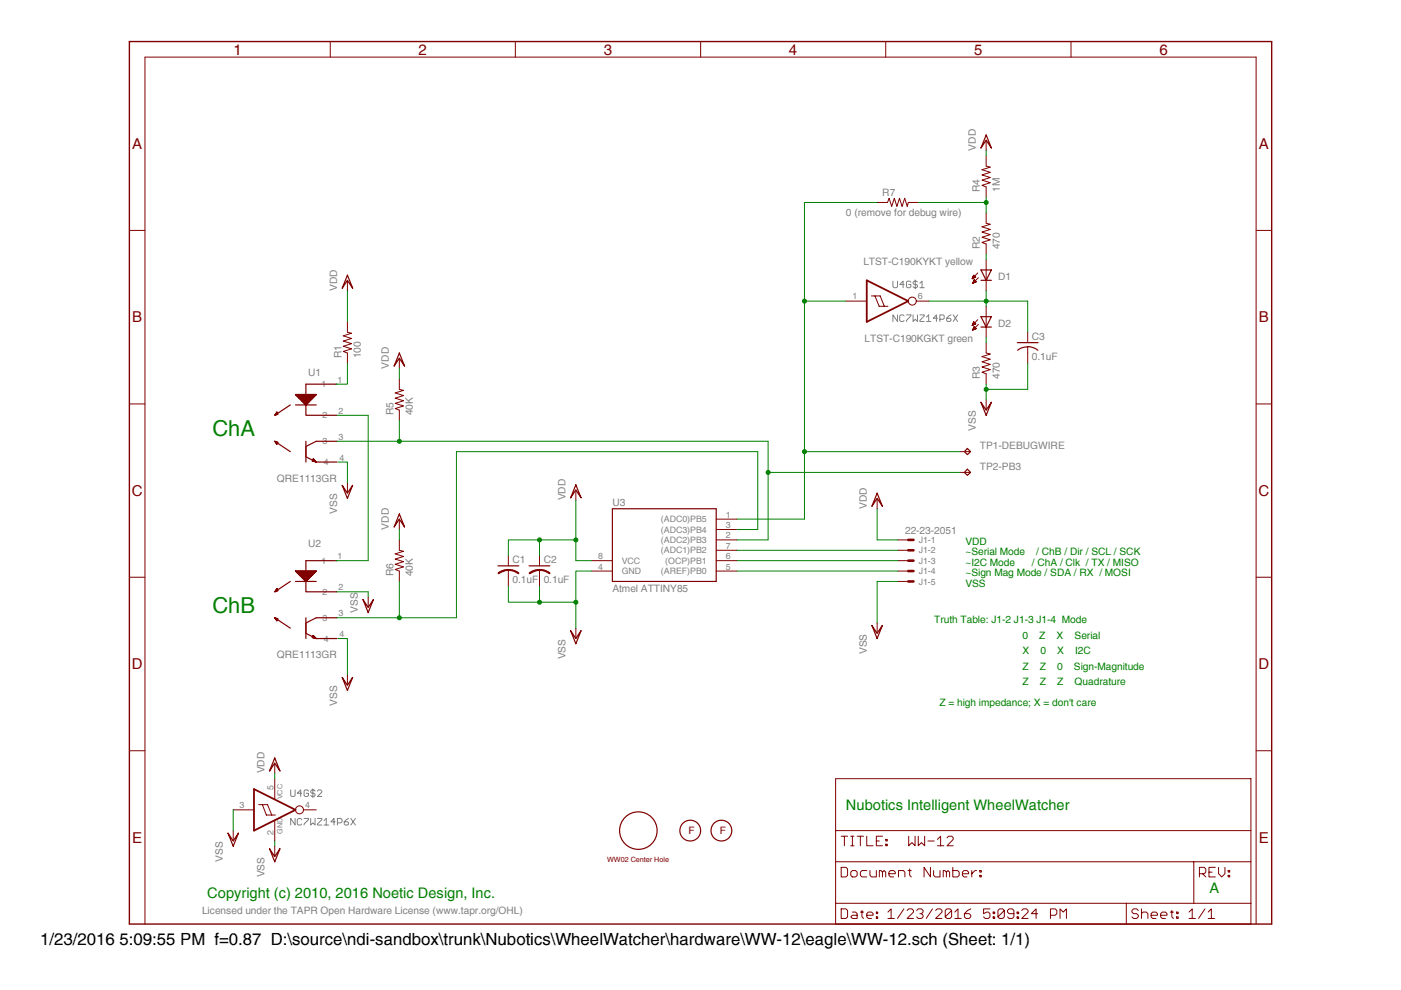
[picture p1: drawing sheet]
<svg xmlns="http://www.w3.org/2000/svg" width="297mm" height="210mm" viewBox="0 0 297 210" stroke-linecap="round" stroke-linejoin="round" font-family="sans-serif">
<g fill="none" stroke="#808080" stroke-width=".21">
<path d="M189.3 59.6v1.2l.3 .2h.4l.3-.2v-1.2M193.1 59.8l-.2-.2h-.5l-.2 .2v1l.2 .2h.5l.2-.2v-.5h-.4M194.1 59.4v1.9M194.5 59.8l-.2-.2h-.5l-.2 .2v.3l.2 .2h.5l.2 .2v.3l-.2 .2h-.5l-.2-.2M190.3 66.8v1.4l-1-1.4v1.4M191.7 67l-.2-.2h-.5l-.2 .2v.9l.2 .3h.5l.2-.3M191.7 60.3h-.9l.7-.7v1.4M192.2 66.8h.9v.2l-.9 .9v.3M193.6 66.8v1.4l.5-.5 .4 .5v-1.4M195 66.8h1v.2l-1 .9v.3h1M195 60.1l.5-.5v1.4M195 61h1"/>
<path d="M196.4 67.2l.5-.4v1.4M196.4 68.2h1M198.8 67.5h-.9l.6-.7v1.4M199.3 67.7h.7l.2-.2v-.5l-.2-.2h-.7v1.4M201.6 66.8l-.4 .2-.5 .5v.4l.2 .3h.5l.2-.3v-.2l-.2-.2h-.7M202.1 66.8l.9 1.4M203 66.8l-.9 1.4M61.6 167.5v1.2l.2 .2h.5l.3-.2v-1.2M62.6 173.5v1.4l-1-1.4v1.4M64 173.8l-.2-.3h-.5l-.3 .3v.9l.3 .2h.5l.2-.2M64 168.2h-1l.8-.7v1.4M64.5 173.5h.9v.3l-.9 .9v.2"/>
<path d="M65.4 167.7l-.2-.2h-.5l-.2 .2v1l.2 .2h.5l.2-.2v-.5h-.5M65.9 173.5v1.4l.4-.4 .5 .4v-1.4M66.3 167.3v1.8M66.8 167.7l-.2-.2h-.5l-.2 .4 .2 .3h.5l.2 .2v.3l-.2 .2h-.5l-.2-.2M67.3 173.5h.9v.3l-.9 .9v.2h.9M67.3 167.7l.2-.2h.5l.2 .2v.2l-.9 1h.9M68.7 174l.5-.5v1.4M68.7 174.9h1M71.1 174.2h-1l.7-.7v1.4M71.5 174.5h.8l.2-.3v-.4l-.2-.3h-.8v1.4M73.9 173.5l-.9 .7v.5l.2 .2h.5l.2-.2-.2-.5h-.7M74.4 173.5l.9 1.4"/>
<path d="M75.3 173.5l-.9 1.4"/>
</g>
<path d="M27.4 8.8h242.2v187.1h-242.2z" fill="none" stroke="#800000" stroke-width=".3"/>
<g fill="none" stroke="#800000" stroke-width=".21">
<path d="M70 8.8v3.3M109.3 8.8v3.3M148.5 8.8v3.3M187.8 8.8v3.3M227.1 8.8v3.3M209.1 29.7v2.2M27.4 48.9h3.3M73.7 59.4v2.2M209.1 45.1v2.2l.9 .2-1.8 .6 1.8 .5-1.8 .6 1.8 .5-1.8 .6 1.8 .5-1.8 .6 .9 .3v2.2M266.3 48.9h3.3M73.7 68.2v2.2l.8 .3-1.7 .5 1.7 .6-1.7 .5 1.7 .6-1.7 .5 1.7 .6-1.7 .5 .9 .3v2.3M84.7 75.9v2.3"/>
<path d="M209.1 72.6v2.2l.9 .3-1.8 .5 1.8 .6-1.8 .5 1.8 .6-1.8 .5 1.8 .6-1.8 .5 .9 .4v2.2M27.4 85.6h3.3M84.7 80.4v2.2l.9 .2-1.8 .5 1.8 .6-1.8 .5 1.8 .6-1.8 .5 1.8 .6-1.8 .5 .9 .4v2.2M203.6 95.8h2.2M209.1 84.8v2.2M266.3 85.6h3.3M73.7 102.4v2.2M84.7 114.5v2.2l.9 .2-1.8 .5 1.8 .6-1.8 .5 1.8 .6-1.8 .5 1.8 .6-1.8 .5 .9 .4v2.2M84.7 110.1v2.2M122.1 103.9v2.2M125.4 118.9h4.4M151.8 112.3h4.5"/>
<path d="M151.8 114.5h4.5M151.8 110.1h4.5M151.8 116.7h4.5M151.8 118.9h4.5M186 105.7v2.2M190.4 114.5h2.2M190.4 116.7h2.2M190.4 118.9h2.2M27.4 122.4h3.3M78.1 126.6v2.2M107.8 120.9v1.3M122.1 133.2v2.2"/>
<path d="M125.4 121.1h4.4M151.8 121.1h4.5M186 132.1v2.2M190.4 121.1h2.2M190.4 123.3h2.2M266.3 122.4h3.3M27.4 159.2h3.3M73.7 143.1v2.2M266.3 159.2h3.3M177.2 176.1h88M177.2 165.1h88v30.8h-88zM178.4 177.3h1.3"/>
<path d="M179 177.3v2M180.4 177.3h.7M180.4 179.3h.7M180.7 177.3v2M181.7 177.3h1.4M182.4 177.3v2M183.8 177.3v2h1.3M185.8 178.3h.6M187.1 177.3h-1.3v2h1.3M187.8 178h.3v.3h-.3zM187.8 179h.3v.3h-.3zM192.7 177.3v2l.6-.7 .7 .7v-2"/>
<path d="M194.7 177.3v2l.7-.7 .6 .7v-2M196.7 178.3h1.4M198.8 178l.6-.7v2M198.8 179.3h1.3M200.8 177.6l.3-.3h.7l.3 .3v.4l-1.3 1.3h1.3M30.7 195.9v-183.8h235.6v183.8M177.2 191.5h88M177.2 182.7h88M178.4 192.7h1l.3 .3v1.4l-.3 .3h-1zM178.4 183.9h1l.3 .3v1.4l-.3 .3h-1zM180.4 184.9l.3-.3h.7l.3 .3v.7l-.3 .3h-.7l-.3-.3zM180.7 193.4h.7l.3 .3v1h-1l-.3-.3 .3-.3h1"/>
<path d="M182.4 193.4h.7M182.8 193v1.4l.3 .3M183.8 194.1h1.3v-.4l-.3-.3h-.7l-.3 .3v.7l.3 .3h.7M183.8 184.6h-1l-.4 .3v.7l.4 .3h1M184.4 184.6v1l.4 .3h1v-1.3M185.8 193.4h.3v.3h-.3zM185.8 194.4h.3v.3h-.3zM186.4 185.9v-1.3h.4l.3 .3v1M187.1 184.9l.4-.3 .3 .3v1M188.3 193.4l.6-.7v2M188.3 194.7h1.3M188.5 185.3h1.3v-.4l-.3-.3h-.7l-.3 .3v.7l.3 .3h.7"/>
<path d="M190.5 185.9v-1.3h1l.4 .3v1M191.6 192.7l-1.3 2M192.3 193l.4-.3h.6l.4 .3v.4l-1.4 1.3h1.4M192.5 184.6h.7M192.9 184.2v1.4l.3 .3M194.4 193l.3-.3h.7l.3 .3v.4l-.3 .3h-.4M195.4 193.7l.3 .4v.3l-.3 .3h-.7l-.3-.3M197.3 183.9v2l-1.4-2v2M197.7 192.7l-1.3 2M197.9 184.6v1l.4 .3h1v-1.3M198.4 193l.3-.3h.7l.3 .3v.4l-1.3 1.3h1.3M200 185.9v-1.3h.3l.4 .3v1"/>
<path d="M200.7 184.9l.3-.3 .3 .3v1M201.8 193l-1.4 1.4 .3 .3h.7l.4-.3v-1.4l-.4-.3h-.7l-.3 .3v1.4M202 183.9v2h1l.4-.3v-.7l-.4-.3h-1M202.4 193.4l.7-.7v2M202.4 194.7h1.4M204.1 185.3h1.3v-.4l-.4-.3h-.6l-.3 .3v.7l.3 .3h.6M205.8 192.7l-.6 .3-.7 .7v.7l.3 .3h.7l.3-.3v-.3l-.3-.4h-1M206 184.6v1.3M207.1 184.6h-.4l-.7 .7M207.7 184.6h.4v.3h-.4zM207.7 185.6h.4v.3h-.4zM209.9 192.7h-1.4v1l.7-.3h.4l.3 .3v.7l-.3 .3h-.7l-.4-.3"/>
<path d="M210.6 193.4h.3v.3h-.3zM210.6 194.4h.3v.3h-.3zM212.9 193l-1.3 1.4 .3 .3h.7l.3-.3v-1.4l-.3-.3h-.7l-.3 .3v1.4M215 193.7h-1.1l-.3-.3v-.4l.3-.3h.7l.4 .3v1.4l-.4 .3h-.7l-.3-.3M215.6 193.4h.4v.3h-.4zM215.6 194.4h.4v.3h-.4zM216.6 193l.4-.3h.6l.4 .3v.4l-1.4 1.3h1.4M220 193.7h-1.4l1.1-1v2M222.7 194.1h1l.4-.4v-.7l-.4-.3h-1v2M224.7 194.7v-2l.7 .7 .7-.7v2M238.8 191.5v4.4M241.3 193l-.3-.3h-.7l-.3 .3v.4l.3 .3h.7l.3 .4v.3l-.3 .3h-.7l-.3-.3"/>
<path d="M242 193.7l.4-.3h.6l.4 .3v1M242 192.7v2M244.1 194.1h1.3v-.4l-.3-.3h-.7l-.3 .3v.7l.3 .3h.7M246.1 194.1h1.3v-.4l-.3-.3h-.7l-.3 .3v.7l.3 .3h.7M248.1 193.4h.7M248.5 193v1.4l.3 .3M249.5 193.4h.3v.3h-.3zM249.5 194.4h.3v.3h-.3zM252.1 193.4l.7-.7v2M252.1 194.7h1.3M253.1 182.7v8.8M254.3 185.3h1l.3-.4v-.7l-.3-.3h-1v2"/>
<path d="M255 185.3l.6 .6M255.5 192.7l-1.4 2M256.2 193.4l.6-.7v2M256.2 194.7h1.3M256.3 184.9h.7M257.7 183.9h-1.4v2h1.4M258.4 183.9v1.4l.6 .6 .7-.6v-1.4M260.4 184.6h.3v.3h-.3zM260.4 185.6h.3v.3h-.3z"/>
</g>
<g fill="none" stroke="#800000" stroke-width=".25">
<path d="M209.1 28.6l1.1 2.8-1.1-1.7-1.1 1.7zM73.7 58.3l1.1 2.8-1.1-1.7-1.1 1.7zM84.7 74.8l1.1 2.8-1.1-1.6-1.1 1.6zM58.3 93.6l.6 .2-.2 .4zM58.3 93.6l3.2 2.2M58.3 93.7h.4M58.3 87.9h.4M58.5 93.9h.4M58.5 87.8h.4M58.5 94h.3M58.5 87.6h.3M58.7 94.1h.1"/>
<path d="M58.7 87.4h.1M58.7 87.4l.2 .4-.6 .3zM61.6 85.9l-3.3 2.2M62.7 83.7h4.4l-2.2 2.2zM62.7 85.9h4.4M62.8 83.8h4.1M63 84h3.7M63.2 84.1h3.3M63.3 84.3h3.1M63.5 84.5h2.7M63.6 84.6h2.5M63.8 84.8h2.2"/>
<path d="M63.9 84.9h1.9M64.1 85.1h1.5M64.3 85.2h1.2M64.4 85.4h.9M64.6 85.6h.6M64.7 85.7h.3M64.9 93.6v4.4M66.3 97.6h.4M66.3 97.8h.6M66.3 97.5h.2M66.4 97.3l.7 .7-.9-.2zM66.4 97.3h.1"/>
<path d="M66.9 97.9h.1M67.1 98h4.4M71.5 81.5h-6.6v6.6h6.6M71.5 93.6h-4.4l-2.2 1.1v2.2l2.2 1.1M205.1 95.1l.7 .7-.7 .6-.6-.6zM208 85.3l1.1 1.7 1.1-1.7-1.1 2.8zM71.5 118.9h-6.6v6.6h6.6M72.6 102.9l1.1 1.7 1.1-1.7-1.1 2.8zM84.7 109l1.1 2.7-1.1-1.6-1.1 1.6zM105.6 120h4.4M122.1 102.8l1.1 2.7-1.1-1.6-1.1 1.6zM129.8 107.9h22v15.4h-22z"/>
<path d="M186 104.6l1.1 2.7-1.1-1.6-1.1 1.6zM58.3 131l.6 .2-.2 .4zM58.3 131h.1M58.3 131l3.2 2.2M58.3 125.3h.3M58.4 131.2h.3M58.5 131.3h.4M58.5 125.2h.4M58.5 125h.3M58.6 131.4h.2M58.7 131.6h.1M58.7 124.9h.1"/>
<path d="M58.7 124.8l.2 .5-.6 .2zM61.6 123.3l-3.3 2.2M62.7 121.1h4.4l-2.2 2.2zM62.7 123.3h4.4M62.7 121.1h4.3M62.9 121.3h3.9M63 121.4h3.7M63.2 121.6h3.3M63.3 121.8h3.1M63.5 121.9h2.7M63.6 122h2.5M63.8 122.2h2.1"/>
<path d="M64 122.3h1.8M64.1 122.5h1.5M64.3 122.7h1.1M64.4 122.9h.9M64.6 123h.6M64.7 123.1h.3M64.9 131v4.4M66.3 135h.4M66.3 134.9h.3M66.4 135.2h.5M66.4 134.8h.1M66.4 134.7l.7 .7-.9-.2z"/>
<path d="M67 135.4h4.5M71.5 131h-4.4l-2.2 1.1v2.2l2.2 1.1M77 127.1l1.1 1.7 1.1-1.7-1.1 2.8zM121 133.7l1.1 1.7 1.1-1.7-1.1 2.8zM184.9 132.6l1.1 1.7 1.1-1.7-1.1 2.8zM72.6 143.6l1.1 1.7 1.1-1.7-1.1 2.8z"/>
</g>
<path d="M192.6 114.5h1.1M192.6 116.7h1.1M192.6 118.9h1.1M192.6 121.1h1.1M192.6 123.3h1.1" fill="none" stroke="#800000" stroke-width=".55"/>
<path d="M107.8 120.7h.3a3.5 3.5 0 0 1 1.9 .8l-.1 .2a3.1 3.1 0 0 0-2.1-.8z" fill-rule="evenodd" fill="#800000"/>
<path d="M107.8 120.7h.3a3.5 3.5 0 0 1 1.9 .8l-.1 .2a3.1 3.1 0 0 0-2.1-.7z" fill="none" stroke="#800000" stroke-width=".21"/>
<path d="M105.6 121.5l1.3-.7 .9-.1v.2l-1.1 .3-1 .5z" fill-rule="evenodd" fill="#800000"/>
<path d="M107.8 117.8v2.2M105.6 121.5l1.3-.7 .9-.1v.2l-1.1 .3-1 .5zM107.8 122.2v2.2M114.4 120.9v1.3" fill="none" stroke="#800000" stroke-width=".21"/>
<path d="M112.2 120h4.4" fill="none" stroke="#800000" stroke-width=".25"/>
<path d="M114.4 120.7a3.1 3.1 0 0 1 2.2 .8l-.1 .2a3.1 3.1 0 0 0-2.1-.8z" fill-rule="evenodd" fill="#800000"/>
<path d="M114.4 120.7a3.1 3.1 0 0 1 2.2 .8l-.1 .2a3.1 3.1 0 0 0-2.1-.7z" fill="none" stroke="#800000" stroke-width=".21"/>
<path d="M112.2 121.5l1.3-.7 .9-.1v.2l-1.1 .3-.9 .5z" fill-rule="evenodd" fill="#800000"/>
<g fill="none" stroke="#800000" stroke-width=".21">
<path d="M209.1 33v2.2l.9 .2-1.8 .6 1.8 .5-1.8 .6 1.8 .5-1.8 .6 1.8 .5-1.8 .6 .9 .3v2.2M186 42.9h2.2l.3-.9 .6 1.8 .5-1.8 .6 1.8 .5-1.8 .6 1.8 .5-1.8 .6 1.8 .2-.9h2.2M206.1 59.1h.1M206.2 59h.1M206.2 58.9h.3M206.2 58.8h.5M206.2 58.8h.6M206.3 58.7h.5M206.3 58.6h.5M206.3 59.9h.2M206.3 59.9h.4M206.3 58.6h.4"/>
<path d="M206.3 59.8h.5M206.4 58.5h.2M206.4 58.5h.1M206.4 59.7h.6M206.4 59.7h.5M206.4 58.4h.1M206.4 59.6h.4M206.5 58.3l.4 .5-.8 .3zM206.5 59.6h.3M206.5 59.5h.2M206.5 59.4h.1M206.5 59.3l.5 .5-.8 .3z"/>
<path d="M207.3 57.9l-1.2 1.2M207.4 58.9l-1.2 1.2M209.1 55v6.6M179.4 63.8h4.4M184.7 62.7h1.9l.9 2.2M185.5 62.7l.9 2.2h1.9M194.3 63.8h2.7M206.1 69h.1M206.2 68.9h.2M206.2 68.8h.4M206.2 68.8h.5M206.2 60h.2"/>
<path d="M206.2 68.7h.7M206.2 70h.1M206.2 69.9h.2M206.3 68.6h.5M206.3 69.8h.3M206.3 68.5h.5M206.3 68.5h.4M206.3 69.8h.5M206.3 69.7h.6M206.4 68.4h.2M206.4 69.6h.6M206.4 68.3h.1"/>
<path d="M206.4 68.2h.1M206.4 69.6h.5M206.4 69.5h.4M206.5 68.2l.4 .5-.8 .3zM206.5 69.4h.3M206.5 69.3h.2M206.5 69.2l.5 .5-.8 .3zM206.5 69.3h.1M207.3 67.8l-1.2 1.2M207.4 68.8l-1.2 1.2M209.1 64.9v6.6M217.9 70.4v2.2"/>
<path d="M217.9 73.5v3.6M114.4 117.8v2.2M203.6 100.2h2.2M112.2 121.5l1.3-.7 .9-.1v.2l-1.1 .3-.9 .5zM114.4 122.2v2.2M49.4 171.7h4.4M49.4 176.1v2.2M54.8 170.6h1.9l.9 2.2M55.6 170.6l.9 2.2h1.9M58.3 161.8v2.2M58.3 165.1v4.4M58.3 173.9v4.4"/>
<path d="M58.3 179.4v2.2M64.4 171.7h2.7"/>
<circle cx="193.4" cy="63.8" r=".85"/>
<circle cx="63.5" cy="171.7" r=".84"/>
</g>
<g fill="none" stroke="#800000" stroke-width=".25">
<path d="M208 57.2h2.2l-1.1 2.2zM208 59.4h2.2M208 67.1h2.2l-1.1 2.2zM208 69.3h2.2M215.7 72.6h4.4M215.8 74.3a3.4 3.4 0 0 1 4.2 0M205.1 99.5l.7 .7-.7 .6-.6-.6zM48.3 176.7l1.1 1.6 1.1-1.6-1.1 2.7zM57.1 180l1.2 1.6 1.1-1.6-1.1 2.7zM58.3 160.7l1.1 2.8-1.1-1.7-1.1 1.7z"/>
<circle cx="135.3" cy="176.1" r="4"/>
<circle cx="146.3" cy="176.1" r="2.2"/>
<circle cx="152.9" cy="176.1" r="2.2"/>
</g>
<path d="M183.8 59.4l8.8 4.4-8.8 4.4zM53.8 167.3l8.9 4.4-8.9 4.4z" fill="none" stroke="#800000" stroke-width=".38"/>
<path d="M71.5 125.5h6.6v1.1M71.7 135.4h2v7.7M107.8 124.4v3.3h6.6M114.4 127.7h7.7M114.4 124.4v3.3M122.1 127.7v5.5M125.4 121.1h-3.3v6.6" fill="none" stroke="#008000" stroke-width=".21"/>
<circle cx="114.4" cy="127.7" r=".43" fill="#008000"/>
<circle cx="114.4" cy="127.7" r=".43" fill="none" stroke="#008000" stroke-width=".21"/>
<circle cx="122.1" cy="127.7" r=".43" fill="#008000"/>
<g fill="none" stroke="#008000" stroke-width=".21">
<path d="M217.9 77.1v5.5h-8.8M71.7 98h2v4.4M209.1 81.5v3.3M190.4 123.3h-4.4v8.8"/>
<circle cx="122.1" cy="127.7" r=".43"/>
</g>
<circle cx="209.1" cy="82.6" r=".43" fill="#008000"/>
<g fill="none" stroke="#008000" stroke-width=".21">
<path d="M73.7 61.6v6.6M84.7 78.2v2.1M71.5 88.1h6.6v30.8h-6.9M84.7 112.3v2.2M114.4 114.5h-6.6v3.3M114.4 114.5h7.7M114.4 114.5v3.3M122.1 106.1v12.8h3.3M49.4 171.7v4.4M58.3 178.3v1.1"/>
<circle cx="209.1" cy="82.6" r=".43"/>
</g>
<circle cx="114.4" cy="114.5" r=".43" fill="#008000"/>
<circle cx="114.4" cy="114.5" r=".43" fill="none" stroke="#008000" stroke-width=".21"/>
<circle cx="122.1" cy="114.5" r=".43" fill="#008000"/>
<g fill="none" stroke="#008000" stroke-width=".21">
<path d="M209.1 31.9v1.1M71.5 93.6h91.4v20.9h-6.6M84.7 89.2v4.4M162.9 100.2h40.7M186 107.9v6.6h4.4M58.3 164v1.1"/>
<circle cx="122.1" cy="114.5" r=".43"/>
</g>
<circle cx="84.7" cy="93.6" r=".43" fill="#008000"/>
<circle cx="84.7" cy="93.6" r=".43" fill="none" stroke="#008000" stroke-width=".21"/>
<circle cx="162.9" cy="100.2" r=".43" fill="#008000"/>
<g fill="none" stroke="#008000" stroke-width=".21">
<path d="M156.3 112.3h4.4v-16.5h-63.9v35.2h-25.3M84.7 123.3v7.7"/>
<circle cx="162.9" cy="100.2" r=".43"/>
</g>
<circle cx="84.7" cy="131" r=".43" fill="#008000"/>
<g fill="none" stroke="#008000" stroke-width=".21">
<path d="M209.1 53.9v1.1M197 63.8h20.9v6.6M209.1 61.6v3.3"/>
<circle cx="84.7" cy="131" r=".43"/>
</g>
<circle cx="209.1" cy="63.8" r=".43" fill="#008000"/>
<g fill="none" stroke="#008000" stroke-width=".21">
<path d="M194.8 42.9h14.3M209.1 41.8v3.3M73.7 77.1v4.4h-2.5M209.1 71.5v1.1M156.3 116.7h34.1M156.3 118.9h34.1M156.3 121.1h34.1"/>
<circle cx="209.1" cy="63.8" r=".43"/>
</g>
<circle cx="209.1" cy="42.9" r=".43" fill="#008000"/>
<g fill="none" stroke="#008000" stroke-width=".21">
<path d="M186 42.9h-15.4v67.2h-14.3M170.6 63.8h8.8M170.6 95.8h33"/>
<circle cx="209.1" cy="42.9" r=".43"/>
</g>
<circle cx="170.6" cy="63.8" r=".43" fill="#008000"/>
<circle cx="170.6" cy="63.8" r=".43" fill="none" stroke="#008000" stroke-width=".21"/>
<circle cx="170.6" cy="95.8" r=".43" fill="#008000"/>
<circle cx="170.6" cy="95.8" r=".43" fill="none" stroke="#008000" stroke-width=".21"/>
<g font-size="4.7" fill="#008000">
<text x="45" y="92.5">ChA</text>
<text x="45" y="129.9">ChB</text>
</g>
<text font-size="3.6" x="8.5" y="200.4">1/23/2016 5:09:55 PM f=0.87 D:\source\ndi-sandbox\trunk\Nubotics\WheelWatcher\hardware\WW-12\eagle\WW-12.sch (Sheet: 1/1)</text>
<g font-size="3.2" fill="#800000">
<text x="49.5" y="11.6">1</text>
<text x="88.7" y="11.6">2</text>
<text x="128" y="11.6">3</text>
<text x="167.3" y="11.6">4</text>
<text x="206.5" y="11.6">5</text>
<text x="245.8" y="11.6">6</text>
<text x="28" y="31.6">A</text>
<text x="266.9" y="31.6">A</text>
<text x="28" y="68.3">B</text>
<text x="266.9" y="68.3">B</text>
<text x="27.9" y="105.1">C</text>
<text x="266.8" y="105.1">C</text>
<text x="27.9" y="141.9">D</text>
<text x="266.8" y="141.9">D</text>
<text x="28" y="178.6">E</text>
<text x="266.9" y="178.6">E</text>
</g>
<g font-size="3.1" fill="#008000">
<text x="179.4" y="171.7">Nubotics Intelligent WheelWatcher</text>
<text x="43.9" y="190.4">Copyright (c) 2010, 2016 Noetic Design, Inc.</text>
<text x="256.4" y="189.3">A</text>
</g>
<g font-size="2.2" fill="#808080">
<text x="206.9" y="31.9" transform="rotate(-90 206.9 31.9)">VDD</text>
<text x="187.1" y="41.6">R7</text>
<text x="207.8" y="40.7" transform="rotate(-90 207.8 40.7)">R4</text>
<text x="212" y="40.7" transform="rotate(-90 212 40.7)">1M</text>
<text x="179.4" y="45.8">0 (remove for debug wire)</text>
<text x="207.8" y="52.8" transform="rotate(-90 207.8 52.8)">R2</text>
<text x="212" y="52.8" transform="rotate(-90 212 52.8)">470</text>
<text x="183" y="56.1">LTST-C190KYKT yellow</text>
<text x="211.6" y="59.4">D1</text>
<text x="71.5" y="61.6" transform="rotate(-90 71.5 61.6)">VDD</text>
<text x="211.6" y="69.3">D2</text>
<text x="72.4" y="75.9" transform="rotate(-90 72.4 75.9)">R1</text>
<text x="76.5" y="75.9" transform="rotate(-90 76.5 75.9)">100</text>
<text x="183.3" y="72.6">LTST-C190KGKT green</text>
<text x="218.8" y="76.3">0.1uF</text>
<text x="218.8" y="72.1">C3</text>
<text x="65.3" y="79.7">U1</text>
<text x="82.5" y="78.1" transform="rotate(-90 82.5 78.1)">VDD</text>
<text x="207.8" y="80.3" transform="rotate(-90 207.8 80.3)">R3</text>
<text x="212" y="80.3" transform="rotate(-90 212 80.3)">470</text>
<text x="83.4" y="88.1" transform="rotate(-90 83.4 88.1)">R5</text>
<text x="87.5" y="88.1" transform="rotate(-90 87.5 88.1)">40K</text>
<text x="206.9" y="91.4" transform="rotate(-90 206.9 91.4)">VSS</text>
<text x="207.8" y="95.3">TP1-DEBUGWIRE</text>
<text x="207.8" y="99.7">TP2-PB3</text>
<text x="58.7" y="102.1">QRE1113GR</text>
<text x="119.9" y="106.1" transform="rotate(-90 119.9 106.1)">VDD</text>
<text x="129.8" y="107.2">U3</text>
<text x="183.8" y="107.9" transform="rotate(-90 183.8 107.9)">VDD</text>
<text x="71.5" y="109" transform="rotate(-90 71.5 109)">VSS</text>
<text x="82.5" y="112.3" transform="rotate(-90 82.5 112.3)">VDD</text>
<text x="191.9" y="113.2">22-23-2051</text>
<text x="65.3" y="116">U2</text>
<text x="108.7" y="119.4">C1</text>
<text x="115.3" y="119.4">C2</text>
<text x="83.4" y="122.2" transform="rotate(-90 83.4 122.2)">R6</text>
<text x="87.5" y="122.2" transform="rotate(-90 87.5 122.2)">40K</text>
<text x="108.7" y="123.6">0.1uF 0.1uF</text>
<text x="129.8" y="125.5">Atmel ATTINY85</text>
<text x="75.9" y="129.9" transform="rotate(-90 75.9 129.9)">VSS</text>
<text x="58.7" y="139.5">QRE1113GR</text>
<text x="119.9" y="139.8" transform="rotate(-90 119.9 139.8)">VSS</text>
<text x="183.8" y="138.7" transform="rotate(-90 183.8 138.7)">VSS</text>
<text x="71.5" y="149.7" transform="rotate(-90 71.5 149.7)">VSS</text>
<text x="56" y="164" transform="rotate(-90 56 164)">VDD</text>
<text x="47.2" y="182.7" transform="rotate(-90 47.2 182.7)">VSS</text>
<text x="56" y="186" transform="rotate(-90 56 186)">VSS</text>
<text x="42.8" y="193.7">Licensed under the TAPR Open Hardware License (www.tapr.org/OHL)</text>
</g>
<g font-size="2.2" fill="#008000">
<text x="204.7" y="117.8">~Serial Mode</text>
<text x="204.7" y="120">~I2C Mode</text>
<text x="204.7" y="115.6">VDD</text>
<text x="218.8" y="120">/ ChA / Clk / TX / MISO</text>
<text x="219.7" y="117.8">/ ChB / Dir / SCL / SCK</text>
<text x="204.7" y="122.2">~Sign Mag Mode / SDA / RX / MOSI</text>
<text x="204.7" y="124.4">VSS</text>
<text x="198.1" y="132.1">Truth Table: J1-2 J1-3 J1-4 Mode</text>
<text x="216.8" y="135.4">0</text>
<text x="220.3" y="135.4">Z</text>
<text x="224" y="135.4">X</text>
<text x="227.8" y="135.4">Serial</text>
<text x="216.8" y="138.7">X</text>
<text x="216.8" y="142">Z</text>
<text x="220.5" y="142">Z</text>
<text x="220.6" y="138.7">0</text>
<text x="224.2" y="138.7">X</text>
<text x="224.2" y="142">0</text>
<text x="227.7" y="142">Sign-Magnitude</text>
<text x="228" y="138.7">I2C</text>
<text x="199.2" y="149.7">Z = high impedance; X = don't care</text>
<text x="216.8" y="145.3">Z</text>
<text x="220.5" y="145.3">Z</text>
<text x="224.2" y="145.3">Z</text>
<text x="227.8" y="145.3">Quadrature</text>
</g>
<g font-size="2.2" fill="#800000">
<text x="146" y="176.9">F</text>
<text x="152.6" y="176.9">F</text>
</g>
<g font-size="1.9" fill="#808080">
<text x="180.7" y="63.5">1</text>
<text x="194.6" y="63.5">6</text>
<text x="68.2" y="82.1">1</text>
<text x="71.5" y="81.2">1</text>
<text x="68.4" y="88.7">2</text>
<text x="71.8" y="87.8">2</text>
<text x="68.4" y="94.2">3</text>
<text x="71.8" y="93.3">3</text>
<text x="68.7" y="98.6">4</text>
<text x="72" y="97.7">4</text>
<text x="140.1" y="112.9">(ADC3)PB4</text>
<text x="140.1" y="110.7">(ADC0)PB5</text>
<text x="153.9" y="112">3</text>
<text x="153.9" y="109.8">1</text>
<text x="68.2" y="119.5">1</text>
<text x="71.5" y="118.6">1</text>
<text x="126.8" y="118.6">8</text>
<text x="131.8" y="119.5">VCC</text>
<text x="140.1" y="115.1">(ADC2)PB3</text>
<text x="140.1" y="117.3">(ADC1)PB2</text>
<text x="141.1" y="119.5">(OCP)PB1</text>
<text x="153.9" y="114.2">2</text>
<text x="153.9" y="116.4">7</text>
<text x="153.9" y="118.6">6</text>
<text x="194.8" y="115.1">J1-1</text>
<text x="194.8" y="117.3">J1-2</text>
<text x="194.8" y="119.5">J1-3</text>
<text x="71.8" y="125.2">2</text>
<text x="126.8" y="120.8">4</text>
<text x="131.8" y="121.8">GND</text>
<text x="140.1" y="121.7">(AREF)PB0</text>
<text x="153.9" y="120.8">5</text>
<text x="194.8" y="121.8">J1-4</text>
<text x="194.8" y="124">J1-5</text>
<text x="68.4" y="126.2">2</text>
<text x="68.4" y="131.7">3</text>
<text x="71.8" y="130.7">3</text>
<text x="68.7" y="136.1">4</text>
<text x="72" y="135.1">4</text>
<text x="58" y="167.5" transform="rotate(-90 58 167.5)">5</text>
<text x="50.8" y="171.4">3</text>
<text x="64.7" y="171.4">4</text>
<text x="58" y="177" transform="rotate(-90 58 177)">2</text>
</g>
<g font-size="1.5" fill="#808080">
<text x="59.9" y="169.5" transform="rotate(-90 59.9 169.5)">VCC</text>
<text x="59.9" y="176.8" transform="rotate(-90 59.9 176.8)">GND</text>
</g>
<text font-size="1.5" fill="#800000" x="128.7" y="182.7">WW02 Center Hole</text>
</svg>
